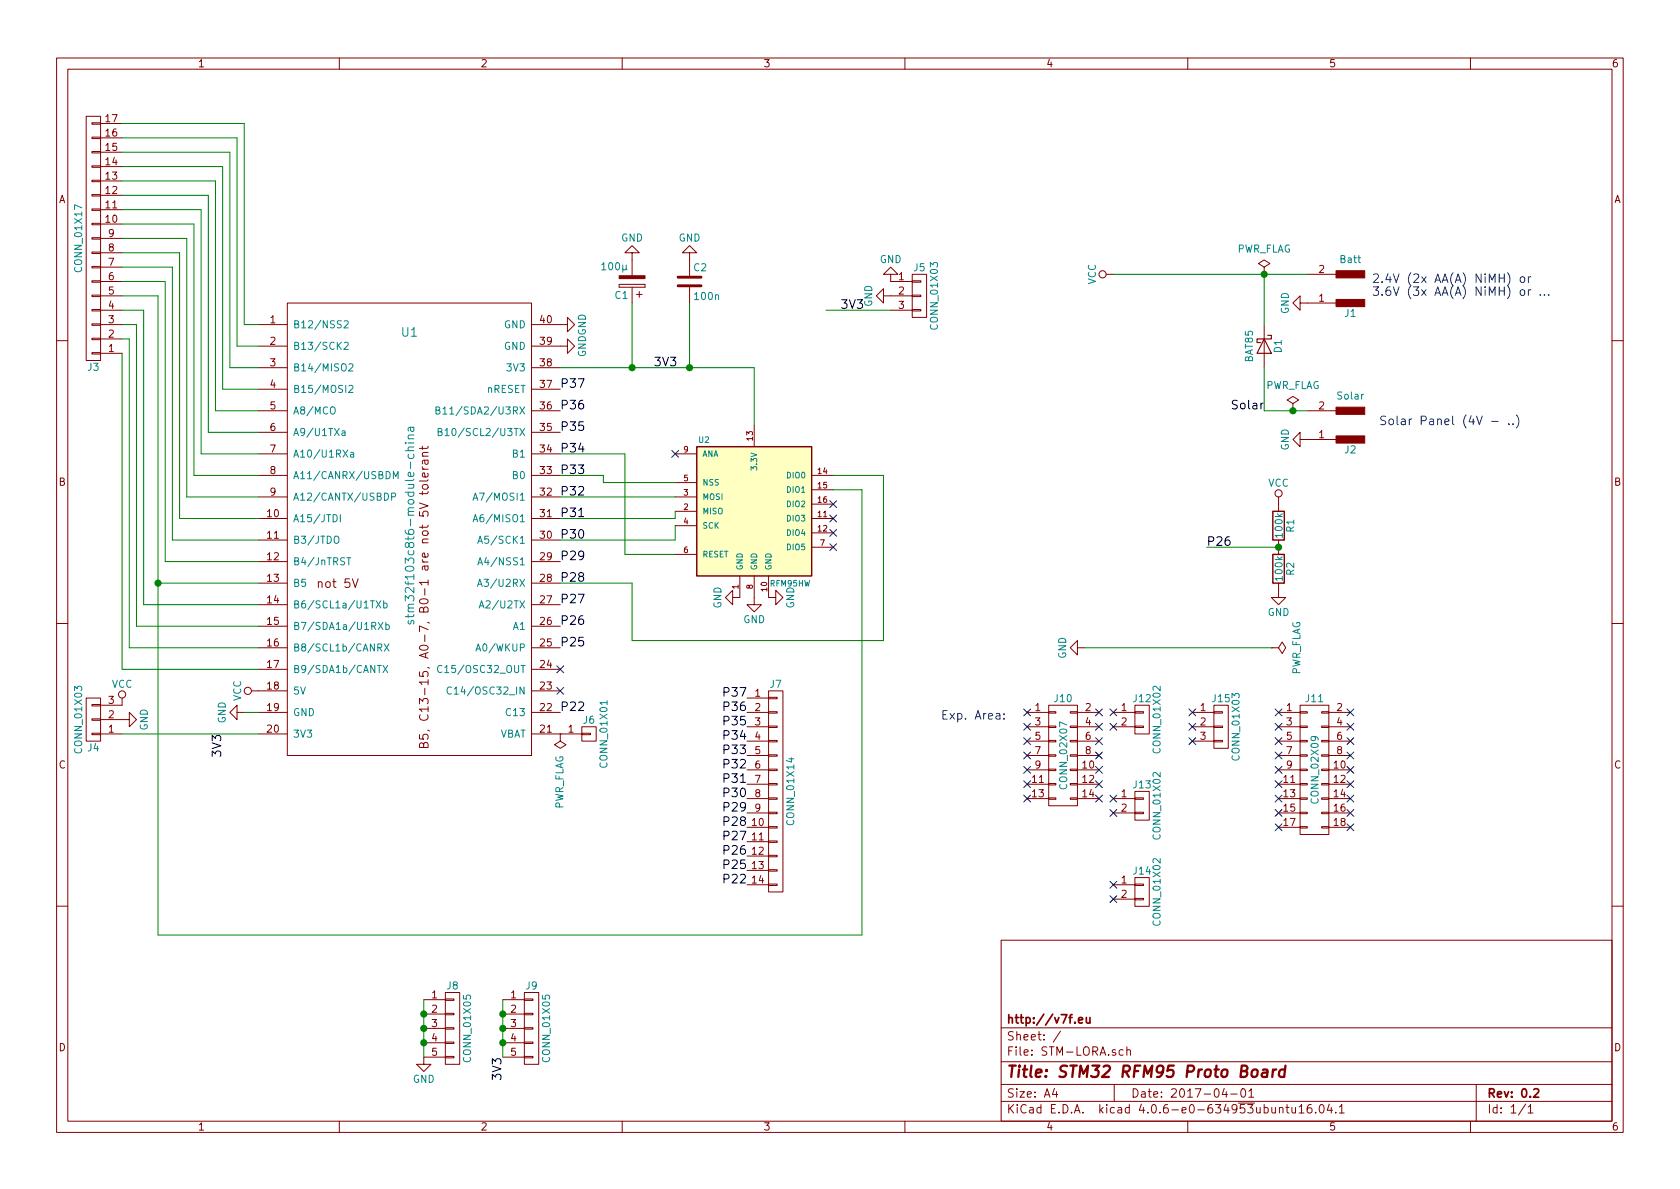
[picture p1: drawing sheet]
<svg xmlns="http://www.w3.org/2000/svg" width="297mm" height="210mm" viewBox="0 0 297 210" stroke-linecap="round" stroke-linejoin="round" font-family="sans-serif">
<g fill="none" stroke="#840000" stroke-width=".18">
<path d="M10 10.3h277v189.9h-277zM12 12.2h273v186.1h-273zM60 10.3v1.9M110 10.3v1.9M160 10.3v1.9M210 10.3v1.9M260 10.3v1.9M15.2 20.6h2.6v43.1h-2.6zM16.3 21.7h1.5v.3h-1.5zM16.3 24.3h1.5v.2h-1.5zM16.3 26.8h1.5v.2h-1.5zM16.3 29.3h1.5v.3h-1.5z"/>
<path d="M16.3 31.9h1.5v.2h-1.5zM16.3 34.4h1.5v.3h-1.5zM16.3 37h1.5v.2h-1.5zM16.3 39.5h1.5v.2h-1.5zM17.8 39.6h3.8M17.8 37.1h3.8M17.8 34.5h3.8M17.8 32h3.8M17.8 29.5h3.8M17.8 26.9h3.8M17.8 24.4h3.8M17.8 21.8h3.8"/>
<path d="M16.3 42h1.5v.3h-1.5zM16.3 44.6h1.5v.2h-1.5zM16.3 47.1h1.5v.3h-1.5zM16.3 49.7h1.5v.2h-1.5zM16.3 52.2h1.5v.2h-1.5zM16.3 54.7h1.5v.3h-1.5zM16.3 57.3h1.5v.2h-1.5zM16.3 59.8h1.5v.3h-1.5zM17.8 57.4h3.8M17.8 59.9h3.8M17.8 54.9h3.8M17.8 52.3h3.8"/>
<path d="M17.8 49.8h3.8M17.8 47.2h3.8M17.8 44.7h3.8M17.8 42.2h3.8M45.7 57.4h5.1M50.8 53.6h43.2v80h-43.2zM94 57.4h6.3v-1.3l1.3 1.3-1.3 1.3v-1.3M109.5 50.3h4.5zM109.5 50.8h4.5zM109.5 50.3v.5zM111.8 44.7h1.2l-1.2-1.3-1.3 1.3h1.3v4.1M111.8 50.8v2.8"/>
<path d="M112.5 52.1h1M113 51.6v1M114 50.3v.5zM121.9 44.7h1.3l-1.3-1.3-1.3 1.3h1.3v4.1M121.9 50.8v2.8M156.2 52.3v-1.3l-1.3 1.3 1.3 1.3v-1.3h5.1M157.5 48.5h1.2l-1.2-1.3-1.3 1.3h1.3v1.3h3.8M157.5 54.9h3.8M161.3 54.7h1.5v.3h-1.5zM161.3 52.2h1.5v.2h-1.5zM161.3 49.7h1.5v.2h-1.5zM161.3 48.5h2.5v7.6h-2.5z"/>
<path d="M195.6 48.5h1.2M223.5 48.5h.1M223.5 47.2l1-.6-1-.6-1 .6 1 .6v1.3M223.5 57.4v7.6M229.9 53.6v-1.3l-1.3 1.3 1.3 1.3v-1.3h6.3M231.1 48.5h5.1M241.3 54.2h.1M10 60.2h2M16.3 62.4h1.5v.2h-1.5zM17.8 62.5h3.8M45.7 61.2h5.1M45.7 65h5.1"/>
<path d="M45.7 68.8h5.1M45.7 72.6h5.1M45.7 76.4h5.1M74.7 78.9v.6M75.7 78.9l-.2 .4h-1.3M94 61.2h6.3v-1.3l1.3 1.3-1.3 1.3v-1.3M94 65h5.1M94 68.8h5.1M94 72.6h5.1M94 76.4h5.1M133.3 75.2v3.8M228.6 72.6h.1"/>
<path d="M228.6 71.4l1-.7-1-.6-1 .6 1 .7v1.2M229.9 77.7v-1.3l-1.3 1.3 1.3 1.3v-1.3h6.3M231.1 72.6h5.1M241.3 78.4h.1M285 60.2h2M45.7 80.3h5.1M45.7 84.1h5.1M45.7 87.9h5.1M45.7 91.7h5.1M45.7 95.5h5.1M45.7 99.3h5.1M74.7 82.5l.1 .3 .2 .2"/>
<path d="M74.7 83h1M74.7 80.7h1M75 81.4l.1 .5a.3 .3 0 0 0 .3 .2 .3 .3 0 0 0 .3-.2l-.1-.5M75.6 83.7l.1 .4-.2 .2h-.7v-.6l.2-.1 .2 .7M75.7 84.8l-.2 .3h-1.3M75.7 81.4l-.9 .1v.5M75.7 80h-.8a.37 .37 0 0 0-.2 .3 .37 .37 0 0 0 .1 .4M94 80.3h5.1M94 84.1h5.1M94 87.9h5.1M94 91.7h5.1M94 95.5h5.1"/>
<path d="M94 99.3h5.1M119.4 80.3h3.8M119.4 87.9h3.8M119.4 90.4h3.8M119.4 93h3.8M119.4 85.3h3.8M119.4 98h3.8M143.5 84.1h3.8M143.5 91.7h3.8M143.5 96.8h3.8M143.5 94.2h3.8M143.5 86.6h3.8"/>
<path d="M143.5 89.1h3.8M226.1 87.9v2.5M226.1 95.5v2.5M10 110.3h2M45.7 103.1h5.1M45.7 106.9h5.1M45.7 118.4h5.1M45.7 110.7h5.1M45.7 114.5h5.1M62.3 102.4l.5 1.5 .5-1.5M94 103.1h5.1M94 106.9h5.1"/>
<path d="M94 118.4h5.1M94 110.7h5.1M94 114.5h5.1M130.8 101.8v3.9h-1.3v1.2l-1.2-1.2 1.2-1.3v1.3M133.3 101.8v5.1h1.3l-1.3 1.3-1.2-1.3h1.2M135.9 101.8v3.9h1.3v-1.3l1.2 1.3-1.2 1.2v-1.2M190.5 114.5v-1.2l-1.3 1.2 1.3 1.3v-1.3h1.3M224.8 114.5h.1M224.8 114.5h1.3l.6-1 .6 1-.6 1.1-.6-1.1M226.1 103.1v2.6h1.2l-1.2 1.2-1.3-1.2h1.3M285 110.3h2M15.2 123.4h2.6v7.7h-2.6z"/>
<path d="M16.3 124.6h1.5v.2h-1.5zM16.3 127.1h1.5v.3h-1.5zM16.3 129.7h1.5v.2h-1.5zM17.8 127.2h5.1v-1.2l1.2 1.2-1.2 1.3v-1.3M17.8 129.8h3.8M21.6 123.4v1.3h-3.8M41.9 126v-1.3l-1.3 1.3 1.3 1.2v-1.2h1.3M44.4 122.2h6.4M45.7 129.8h5.1M45.7 126h5.1M74.2 129.9v.8h.7l-.1-.2v-.5l.2-.2h.4l.3 .3v.4l-.2 .2M74.3 126.4a.62 .62 0 0 0 0 .8 .62 .62 0 0 0 .7 .2 .58 .58 0 0 0 .6-.3 .58 .58 0 0 0-.1-.7"/>
<path d="M74.9 131.7l.3-.4h.2l.3 .3v.6h-1.5v-.5l.1-.3h.3l.2 .1 .1 .7M75.6 129.1l.3 .2M94 129.8h8.9M94 126h5.1M94 122.2h5.1M99.1 129.8h.1M99.1 129.8v1.3l1 .6-1 .6-1.1-.6 1.1-.6M102.9 129.7h1.5v.2h-1.5zM102.9 128.5h2.5v2.6h-2.5zM132.1 126h3.8M132.1 123.4h3.8M132.1 128.5h3.8"/>
<path d="M132.1 131.1h3.8M132.1 133.6h3.8M132.1 136.1h3.8M132.1 138.7h3.8M135.9 138.6h1.5v.2h-1.5zM135.9 136h1.5v.3h-1.5zM135.9 133.5h1.5v.2h-1.5zM135.9 130.9h1.5v.3h-1.5zM135.9 128.4h1.5v.2h-1.5zM135.9 125.9h1.5v.2h-1.5zM135.9 123.3h1.5v.3h-1.5zM135.9 122.2h2.5v35.5h-2.5z"/>
<path d="M181.6 126h3.8M181.6 128.5h3.8M181.6 131.1h3.8M181.6 133.6h3.8M181.6 136.1h3.8M181.6 138.7h3.8M185.4 138.6h1.3v.2h-1.3zM185.4 136h1.3v.3h-1.3zM185.4 133.5h1.3v.2h-1.3zM185.4 130.9h1.3v.3h-1.3zM185.4 128.4h1.3v.2h-1.3zM185.4 125.9h1.3v.2h-1.3z"/>
<path d="M185.4 124.7h5.1v17.8h-5.1zM189.2 138.6h1.3v.2h-1.3zM189.2 136h1.3v.3h-1.3zM189.2 133.5h1.3v.2h-1.3zM189.2 130.9h1.3v.3h-1.3zM189.2 128.4h1.3v.2h-1.3zM189.2 125.9h1.3v.2h-1.3zM190.5 126h3.8M190.5 128.5h3.8M190.5 131.1h3.8M190.5 133.6h3.8M190.5 136.1h3.8"/>
<path d="M190.5 138.7h3.8M196.8 126h3.9M196.8 128.5h3.9M200.7 128.4h1.5v.2h-1.5zM200.7 125.9h1.5v.2h-1.5zM200.7 124.7h2.5v5.1h-2.5zM200.7 139.9h2.5v5.1h-2.5zM210.8 126h3.8M210.8 128.5h3.8M210.8 131.1h3.8M214.6 130.9h1.6v.3h-1.6zM214.6 128.4h1.6v.2h-1.6z"/>
<path d="M214.6 125.9h1.6v.2h-1.6zM214.6 124.7h2.6v7.6h-2.6zM226.1 126h3.8M226.1 128.5h3.8M226.1 131.1h3.8M226.1 133.6h3.8M226.1 136.1h3.8M226.1 138.7h3.8M229.9 138.6h1.2v.2h-1.2zM229.9 136h1.2v.3h-1.2zM229.9 133.5h1.2v.2h-1.2zM229.9 130.9h1.2v.3h-1.2z"/>
<path d="M229.9 128.4h1.2v.2h-1.2zM229.9 125.9h1.2v.2h-1.2zM229.9 124.7h5v22.9h-5zM233.7 138.6h1.2v.2h-1.2zM233.7 136h1.2v.3h-1.2zM233.7 133.5h1.2v.2h-1.2zM233.7 130.9h1.2v.3h-1.2zM233.7 128.4h1.2v.2h-1.2zM233.7 125.9h1.2v.2h-1.2zM234.9 126h3.9M234.9 128.5h3.9M234.9 131.1h3.9"/>
<path d="M234.9 133.6h3.9M234.9 136.1h3.9M234.9 138.7h3.9M132.1 141.2h3.8M132.1 143.8h3.8M132.1 146.3h3.8M132.1 148.8h3.8M132.1 151.4h3.8M132.1 153.9h3.8M132.1 156.5h3.8M135.9 156.3h1.5v.3h-1.5zM135.9 153.8h1.5v.2h-1.5z"/>
<path d="M135.9 151.3h1.5v.2h-1.5zM135.9 148.7h1.5v.3h-1.5zM135.9 146.2h1.5v.2h-1.5zM135.9 143.6h1.5v.3h-1.5zM135.9 141.1h1.5v.2h-1.5zM181.6 141.2h3.8M185.4 141.1h1.3v.2h-1.3zM189.2 141.1h1.3v.2h-1.3zM190.5 141.2h3.8M196.8 141.2h3.9M196.8 143.8h3.9M196.8 156.5h3.9"/>
<path d="M196.8 159h3.9M200.7 143.6h1.5v.3h-1.5zM200.7 141.1h1.5v.2h-1.5zM200.7 158.9h1.5v.2h-1.5zM200.7 156.3h1.5v.3h-1.5zM200.7 155.2h2.5v5.1h-2.5zM226.1 141.2h3.8M226.1 143.8h3.8M226.1 146.3h3.8M229.9 146.2h1.2v.2h-1.2zM229.9 143.6h1.2v.3h-1.2zM229.9 141.1h1.2v.2h-1.2z"/>
<path d="M233.7 146.2h1.2v.2h-1.2zM233.7 143.6h1.2v.3h-1.2zM233.7 141.1h1.2v.2h-1.2zM234.9 141.2h3.9M234.9 143.8h3.9M234.9 146.3h3.9M10 160.2h2M74.9 176.8h3.8M74.9 179.3h3.8M78.7 179.2h1.6v.2h-1.6zM78.7 176.7h1.6v.2h-1.6zM78.7 175.5h2.6v12.7h-2.6z"/>
<path d="M88.9 176.8h3.8M88.9 179.3h3.8M92.7 179.2h1.5v.2h-1.5zM92.7 176.7h1.5v.2h-1.5zM92.7 175.5h2.5v12.7h-2.5zM177 166.3h108v32h-108zM285 160.2h2M60 198.3v1.9M74.9 181.9h3.8M74.9 184.4h3.8M78.7 186.8h1.6v.3h-1.6zM78.7 184.3h1.6v.2h-1.6z"/>
<path d="M78.7 181.7h1.6v.3h-1.6zM78.7 186.9h-3.8v1.3h1.3l-1.3 1.3-1.2-1.3h1.2M88.9 181.9h3.8M88.9 184.4h3.8M88.9 186.9h3.8M92.7 186.8h1.5v.3h-1.5zM92.7 184.3h1.5v.2h-1.5zM92.7 181.7h1.5v.3h-1.5zM110 198.3v1.9M160 198.3v1.9M177 194.8h108M177 191.8h108"/>
<path d="M177 187.8h108M177 181.8h108M186.4 192.5l-.3 1h.9M186.8 193v1M187.5 182.3l-1.3 2M197 191.8v3M198.6 185.7l-.5-.1-.2 .3v.6l.2 .1 .5-.1M199.2 185.7l.2-.1 .4 .1 .1 .9M199.2 185.1v1.5M210 198.3v1.9M216.5 192.5l-.4 1h.9M216.8 193v1"/>
<path d="M217.6 193.5h1.1M219.5 192.7l.2-.2a.81 .81 0 0 1 .6 .6 .81 .81 0 0 1-.3 .8l-.1 .1a.79 .79 0 0 1-.4-1.3zM220.8 193l.4-.5v1.5M220.8 194h.9M226.2 196l.2-.2 .4 .1v.9M226.2 195.8v1M227.4 195.8h.5M227.6 195.3v1.3l.3 .2M228.4 195.8l.1 .9 .4 .1 .2-.1M229.1 195.8v1M229.7 195.8l.4-.5v1.5M229.7 196.8h.9"/>
<path d="M231.8 195.3a.59 .59 0 0 0-.7 .7l.1 .7 .2 .1 .5-.1 .1-.5-.2-.2-.4-.1-.3 .3M232.6 196.7v.1M233.4 195.5l.2-.2a.81 .81 0 0 1 .6 .6 .81 .81 0 0 1-.3 .8l-.1 .1a.79 .79 0 0 1-.4-1.3zM235 195.2l-.3 1.1h.9M235.4 195.8v1M236.2 196.7v.1M236.8 195.8l.4-.5v1.5M236.8 196.8h.9M260 198.3v1.9M261 191.8v6.5M269.7 195.2l-1.2 2M270.2 195.8l.4-.5v1.5"/>
<path d="M270.2 196.8h.8"/>
<circle cx="194.9" cy="48.5" r=".63"/>
<circle cx="226.1" cy="87.2" r=".63"/>
<circle cx="21.6" cy="122.8" r=".63"/>
<circle cx="43.8" cy="122.2" r=".63"/>
</g>
<path d="M192.1 179.9l.1 .9 .3 .1 .2-.1M192.7 179.9v1M190.7 180.4l.7-.1v-.3l-.5-.1-.2 .2 .1 .7h.6M271.2 192.7l.2-.2h.4l.3 .5-1 1h1" fill="none" stroke="#840000" stroke-width=".3"/>
<path d="M223.3 189.2h.8l-.1 1.2M224.1 189.6l-.7 .1a.4 .4 0 0 0-.3 .3 .4 .4 0 0 0 .2 .4l.7-.1M225.1 189.1l-.2 1.3M225.7 189.1a.54 .54 0 0 0-.7 .4M227.2 189.2a.7 .7 0 0 0-1 .3v.8l.3 .1 .6-.1M227.3 188.4l-.2 2" fill="none" stroke="#840000" stroke-width=".41"/>
<g fill="none" stroke="#008484" stroke-width=".18">
<path d="M60.9 56.8l.4-.1 .2 .1 .1 .3-.8 .9h.8M58.6 72h.5a.83 .83 0 0 1-.1 1.2 .44 .44 0 0 1-.6-.4l.1-.7zM60.5 76.2h.5v.8M60.9 60.6l.4-.1 .2 .1 .1 .3-.8 .9h.8M61 76.5l-.5 .1-.1 .1 .2 .3h.4M61.7 64.4l.5-.1 .2 .1v.3l-.8 .9h.8M61.7 68.2l.5-.1 .2 .1v.3l-.8 .9h.8M71.7 78.3h.1M72.2 78.3h1M72.2 77.6h1M72.5 75.6l.1 .5a.3 .3 0 0 0 .3 .2 .3 .3 0 0 0 .3-.2l-.1-.5M73.2 79h-.8a.37 .37 0 0 0-.3 .3 .37 .37 0 0 0 .2 .4"/>
<path d="M73.2 76.9h-.8a.37 .37 0 0 0-.3 .3 .37 .37 0 0 0 .2 .4M73.2 75.6h-1v.6M77.1 72.5l.6-.1v-.3l-.6-.1v1.2h.5l.1-.1 .1-.3-.3-.3M77.5 76.3l.6-.1v-.3l-.6-.1v1.2h.5l.1-.1 .1-.3-.3-.3M78.3 72.3l.4-.3v1.2M78.3 73.2h.7M78.7 76.1l.3-.3v1.2M78.7 77h.7M59.1 95l.3-.2 .3 .1a.83 .83 0 0 1-.1 1.2 .44 .44 0 0 1-.5-.4zM60.2 91v1.3M61.3 98.6h.7M61.7 98.6v1.3"/>
<path d="M62 80.1h.5v.7M62.5 80.3l-.5 .1v.1l.1 .3h.4M68 87.2a.64 .64 0 0 1 .7 .6 .64 .64 0 0 1-.7 .7zM69.2 87.9l.6-.1 .1-.5-.7-.1v1.3M69.5 84.7v-1.3l.5 .9 .4-.9v1.3M83.6 92.3l.4-1.3 .5 1.3M83.6 88.5l.4-1.3 .5 1.3M83.8 91.9h.6M83.8 88.1h.6M84.5 96.1l.4-1.3 .4 1.3M84.5 99.9l.4-1.3 .4 1.3M84.6 95.7h.6"/>
<path d="M84.6 99.5h.6M66.5 106.2l.8 1.3M66.7 117.7h.7M66.8 114.5l.6-.1 .1-.4-.7-.1v1.2M66.9 110.1l.8 1.2M67.1 114.5l.4 .6M67.3 106.2l-.8 1.3M67.7 110.1l-.8 1.2M67.7 117.7l.9 1.2M67.8 106.7l.4-.1 .3 .3-.2 .5h-.5M67.8 106.2v1.3M67.9 113.9l.9 1.2"/>
<path d="M68.2 110.5h.4l.2 .2-.1 .5h-.5M68.2 110.1v1.2M68.6 117.7l-.9 1.2M68.8 113.9l-.9 1.2M72.2 108.7v.5M72.2 108.2h1M72.2 109.8v.3l.2 .3 .2-.1 .1-.5h.4v.6M73.2 108.7l-.2 .3h-1.3M73.2 107.5h-.8a.37 .37 0 0 0-.3 .3 .37 .37 0 0 0 .2 .4M78.1 117.8a.5 .5 0 0 0-.6 0 .5 .5 0 0 0-.1 .6l.1 .3a.41 .41 0 0 0 .6 .1M84.2 115.1l.4-1.2 .4 1.2M84.4 103.7l.4-1.3 .5 1.3"/>
<path d="M84.6 103.3h.5M84.7 107.5l.4-1.3 .5 1.3M84.9 107.1h.5M79.8 121.6a.5 .5 0 0 0-.6 0 .5 .5 0 0 0-.2 .6l.1 .3a.41 .41 0 0 0 .7 .1"/>
</g>
<path d="M123.2 79h20.3v22.8h-20.3z" fill="#ffffc2" stroke="#ffffc2" stroke-width=".18"/>
<path d="M123.2 79h20.3v22.8h-20.3zM225 98h2.1v5.1h-2.1zM225 90.4h2.1v5.1h-2.1z" fill="none" stroke="#840000" stroke-width=".25"/>
<path d="M223.5 59.9l1.3 2.6h-2.6zM224.2 59.3h.6v.6h-2.6v.7h.7" fill="none" stroke="#840000" stroke-width=".2"/>
<g fill="none" stroke="#0000c2" stroke-width=".18">
<path d="M266.5 48.2a1.75 1.75 0 0 1 0 2.3M268.9 49l.4-.1 .3 .3v.5l-.3 .3-.4-.1-.1-.2v-.5zM268.9 51.3l.4-.1 .3 .3v.5l-.3 .2h-.4l-.1-.2v-.5zM270.2 48.9v1.1M270.2 51.2v1M270.7 48.9l-.3 .1-.2 .2M270.7 51.2l-.3 .1-.2 .2M272.3 52.1v.1M273.1 52.1v.1M273.8 52.1v.1M263.7 74.5h1.2M266.8 74.9v.2"/>
<path d="M267.5 74.9v.2M268.1 73.4a1.75 1.75 0 0 1 0 2.3M177.5 127v.2M177.5 126.2v.2"/>
</g>
<g fill="#840000" stroke="#840000" stroke-width=".18">
<path d="M109.5 48.8h4.5v.5h-4.5z"/>
<path d="M236.2 47.9h5.1v1.2h-5.1z"/>
<path d="M236.2 53h5.1v1.2h-5.1z"/>
<path d="M236.2 72h5.1v1.3h-5.1z"/>
<path d="M236.2 77.1h5.1v1.3h-5.1z"/>
</g>
<path d="M119.9 50.5h4.1M119.9 49h4.1" fill="none" stroke="#840000" stroke-width=".51"/>
<g fill="none" stroke="#000084" stroke-width=".18">
<path d="M118.8 79.6l1.2 1.3M120 79.6l-1.2 1.3M146.7 88.5l1.2 1.3M146.7 91.1l1.2 1.2M146.7 93.6l1.2 1.2M146.7 96.2l1.2 1.2M147.9 88.5l-1.2 1.3M147.9 91.1l-1.2 1.2M147.9 93.6l-1.2 1.2M147.9 96.2l-1.2 1.2M98.5 117.7l1.2 1.3M99.7 117.7l-1.2 1.3"/>
<path d="M98.5 121.6l1.2 1.2M99.7 121.6l-1.2 1.2M181 125.4l1.2 1.2M181 127.9l1.2 1.2M181 130.4l1.2 1.3M181 133l1.2 1.2M181 135.5l1.2 1.2M181 138.1l1.2 1.2M182.2 125.4l-1.2 1.2M182.2 127.9l-1.2 1.2M182.2 130.4l-1.2 1.3M182.2 133l-1.2 1.2"/>
<path d="M182.2 135.5l-1.2 1.2M182.2 138.1l-1.2 1.2M193.7 125.4l1.2 1.2M193.7 127.9l1.2 1.2M193.7 130.4l1.2 1.3M193.7 133l1.2 1.2M193.7 135.5l1.2 1.2M193.7 138.1l1.2 1.2M194.9 125.4l-1.2 1.2M194.9 127.9l-1.2 1.2M194.9 130.4l-1.2 1.3M194.9 133l-1.2 1.2"/>
<path d="M194.9 135.5l-1.2 1.2M194.9 138.1l-1.2 1.2M196.2 127.9l1.3 1.2M196.2 125.4l1.3 1.2M197.5 125.4l-1.3 1.2M197.5 127.9l-1.3 1.2M210.2 125.4l1.2 1.2M210.2 127.9l1.2 1.2M210.2 130.4l1.2 1.3M211.4 125.4l-1.2 1.2M211.4 127.9l-1.2 1.2M211.4 130.4l-1.2 1.3"/>
<path d="M225.5 125.4l1.2 1.2M225.5 127.9l1.2 1.2M225.5 130.4l1.2 1.3M225.5 133l1.2 1.2M225.5 135.5l1.2 1.2M225.5 138.1l1.2 1.2M226.7 125.4l-1.2 1.2M226.7 127.9l-1.2 1.2M226.7 130.4l-1.2 1.3M226.7 133l-1.2 1.2M226.7 135.5l-1.2 1.2M226.7 138.1l-1.2 1.2"/>
<path d="M238.2 138.1l1.2 1.2M238.2 125.4l1.2 1.2M238.2 127.9l1.2 1.2M238.2 130.4l1.2 1.3M238.2 133l1.2 1.2M238.2 135.5l1.2 1.2M239.4 125.4l-1.2 1.2M239.4 127.9l-1.2 1.2M239.4 130.4l-1.2 1.3M239.4 133l-1.2 1.2M239.4 135.5l-1.2 1.2M239.4 138.1l-1.2 1.2"/>
<path d="M181 140.6l1.2 1.2M182.2 140.6l-1.2 1.2M193.7 140.6l1.2 1.2M194.9 140.6l-1.2 1.2M196.2 143.1l1.3 1.3M196.2 140.6l1.3 1.2M196.2 155.8l1.3 1.3M196.2 158.4l1.3 1.2M197.5 140.6l-1.3 1.2M197.5 143.1l-1.3 1.3M197.5 155.8l-1.3 1.3M197.5 158.4l-1.3 1.2"/>
<path d="M225.5 145.7l1.2 1.2M225.5 140.6l1.2 1.2M225.5 143.1l1.2 1.3M226.7 140.6l-1.2 1.2M226.7 143.1l-1.2 1.3M226.7 145.7l-1.2 1.2M238.2 140.6l1.2 1.2M238.2 145.7l1.2 1.2M238.2 143.1l1.2 1.3M239.4 140.6l-1.2 1.2M239.4 143.1l-1.2 1.3M239.4 145.7l-1.2 1.2"/>
</g>
<path d="M102.3 91.4h.9" fill="none" stroke="#000" stroke-width=".18"/>
<g fill="none" stroke="#008400" stroke-width=".18">
<path d="M21.6 37.1h14v43.2h10.1M21.6 39.6h12.7v44.5h11.4M21.6 32h16.5v40.6h7.6M21.6 26.9h19v38.1h5.1M21.6 21.8h21.6v35.6h2.5M21.6 34.5h15.2v41.9h8.9M21.6 29.5h17.8v39.3h6.3M21.6 24.4h20.3v36.8h3.8M21.6 44.7h10.1v47h14M21.6 52.3h6.3v113h124.5v-78.7h-5.1M21.6 59.9h1.3v54.6h22.8M21.6 42.2h11.4v45.7h12.7"/>
<path d="M21.6 47.2h8.9v48.3h15.2M21.6 57.4h2.5v53.3h21.6M21.6 54.9h3.8v52h20.3M21.6 49.8h7.6v49.5h16.5M111.8 53.6v11.4M121.9 53.6v11.4M146 54.9h11.5M196.8 48.5h34.3M223.5 48.5v8.9M21.6 62.5v55.9h24.1M99.1 65h34.2v10.2M223.5 65v7.6h7.6"/>
<path d="M99.1 80.3h11.4v17.7h8.9M99.1 84.1h7.6v1.2h12.7M99.1 87.9h20.3M119.4 90.4v1.3h-20.3M119.4 93v2.5h-20.3M147.3 84.1h8.9v29.2h-44.4v-10.2h-12.7M213.4 96.8h12.7M27.9 103.1h17.8M191.8 114.5h33M21.6 129.8h24.1M43.2 126h2.5M74.9 176.8v10.1"/>
<path d="M88.9 176.8v10.1"/>
</g>
<g fill="#008400" stroke="#008400" stroke-width=".25">
<circle cx="226.1" cy="96.8" r=".51"/>
<circle cx="223.5" cy="48.5" r=".51"/>
<circle cx="228.6" cy="72.6" r=".51"/>
<circle cx="111.8" cy="65" r=".51"/>
<circle cx="121.9" cy="65" r=".51"/>
<circle cx="27.9" cy="103.1" r=".51"/>
<circle cx="74.9" cy="179.3" r=".51"/>
<circle cx="74.9" cy="181.9" r=".51"/>
<circle cx="74.9" cy="184.4" r=".51"/>
<circle cx="88.9" cy="179.3" r=".51"/>
<circle cx="88.9" cy="181.9" r=".51"/>
<circle cx="88.9" cy="184.4" r=".51"/>
</g>
<text font-size="2.8" fill="#840000" x="178" y="190.5">Title: STM32 RFM95 Proto Board</text>
<g font-size="2.1" fill="#0000c2">
<text x="242.6" y="50">2.4V (2x AA(A) NiMH) or</text>
<text x="242.6" y="52.3">3.6V (3x AA(A) NiMH) or ...</text>
<text x="243.8" y="75.2">Solar Panel (4V - ..)</text>
<text x="166.4" y="127.2">Exp. Area:</text>
</g>
<g font-size="2.1" fill="#008484">
<text x="71" y="59.5">U1</text>
<text x="73.3" y="107.5" transform="rotate(-90 73.3 107.5)">stm32f103c8t6-module-china</text>
</g>
<g font-size="2.1">
<text x="148.6" y="54.6">3V3</text>
<text x="115.6" y="64.8">3V3</text>
<text x="99.1" y="68.6">P37</text>
<text x="99.1" y="76.2">P35</text>
<text x="99.1" y="72.4">P36</text>
<text x="218.2" y="72.4">Solar</text>
<text x="99.1" y="80">P34</text>
<text x="99.1" y="83.8">P33</text>
<text x="99.1" y="87.6">P32</text>
<text x="99.1" y="95.2">P30</text>
<text x="99.1" y="91.4">P31</text>
<text x="99.1" y="99.1">P29</text>
<text x="213.4" y="96.5">P26</text>
<text x="99.1" y="102.9">P28</text>
<text x="99.1" y="106.7">P27</text>
<text x="99.1" y="110.5">P26</text>
<text x="99.1" y="114.3">P25</text>
<text x="99.1" y="125.7">P22</text>
<text x="128.3" y="123.2">P37</text>
<text x="128.3" y="125.7">P36</text>
<text x="128.3" y="128.3">P35</text>
<text x="128.3" y="130.8">P34</text>
<text x="39.1" y="133.6" transform="rotate(-90 39.1 133.6)">3V3</text>
<text x="128.3" y="133.3">P33</text>
<text x="128.3" y="135.9">P32</text>
<text x="128.3" y="138.4">P31</text>
<text x="128.3" y="141">P30</text>
<text x="128.3" y="143.5">P29</text>
<text x="128.3" y="146">P28</text>
<text x="128.3" y="148.6">P27</text>
<text x="128.3" y="153.7">P25</text>
<text x="128.3" y="151.1">P26</text>
<text x="128.3" y="156.2">P22</text>
<text x="88.6" y="190.7" transform="rotate(-90 88.6 190.7)">3V3</text>
</g>
<g font-size="2.1" fill="#840000">
<text x="56.5" y="104">not 5V</text>
<text x="75.8" y="126.5" transform="rotate(-90 75.8 126.5)">B5, C13-15, A0-7, B0-1 are not 5V tolerant</text>
<text x="178" y="184">Sheet: /</text>
<text x="178" y="181">http://v7f.eu</text>
<text x="178" y="186.7">File: STM-LORA.sch</text>
<text x="178" y="196.9">KiCad E.D.A. kicad 4.0.6-e0-634953ubuntu16.04.1</text>
<text x="178" y="194.1">Size: A4</text>
<text x="200" y="194.1">Date: 2017-04-01</text>
<text x="263" y="194.1">Rev: 0.2</text>
<text x="263" y="196.9">Id: 1/1</text>
</g>
<g font-size="1.8" fill="#840000">
<text x="35" y="11.9">1</text>
<text x="85" y="11.9">2</text>
<text x="135" y="11.9">3</text>
<text x="185" y="11.9">4</text>
<text x="235" y="11.9">5</text>
<text x="285" y="11.9">6</text>
<text x="18.7" y="21.6">17</text>
<text x="18.7" y="29.2">14</text>
<text x="18.7" y="26.7">15</text>
<text x="18.7" y="24.1">16</text>
<text x="10.4" y="35.9">A</text>
<text x="18.7" y="34.3">12</text>
<text x="18.7" y="31.7">13</text>
<text x="285.4" y="35.9">A</text>
<text x="18.7" y="39.4">10</text>
<text x="18.7" y="36.8">11</text>
<text x="19.2" y="41.9">9</text>
<text x="19.2" y="47">7</text>
<text x="19.2" y="44.4">8</text>
<text x="19.2" y="52.1">5</text>
<text x="19.2" y="49.5">6</text>
<text x="158.9" y="49.5">1</text>
<text x="158.9" y="52.1">2</text>
<text x="233.2" y="53.3">1</text>
<text x="233.2" y="48.3">2</text>
<text x="19.2" y="59.7">2</text>
<text x="19.2" y="57.1">3</text>
<text x="19.2" y="54.6">4</text>
<text x="47.8" y="57.1">1</text>
<text x="95.6" y="57.1">40</text>
<text x="158.9" y="54.6">3</text>
<text x="19.2" y="62.2">1</text>
<text x="47.8" y="61">2</text>
<text x="47.8" y="64.8">3</text>
<text x="95.6" y="64.8">38</text>
<text x="95.6" y="61">39</text>
<text x="47.8" y="68.6">4</text>
<text x="95.6" y="68.6">37</text>
<text x="47.8" y="72.4">5</text>
<text x="47.8" y="76.2">6</text>
<text x="95.6" y="76.2">35</text>
<text x="95.6" y="72.4">36</text>
<text x="233.2" y="77.5">1</text>
<text x="233.2" y="72.4">2</text>
<text x="47.8" y="80">7</text>
<text x="47.8" y="83.8">8</text>
<text x="95.6" y="83.8">33</text>
<text x="95.6" y="80">34</text>
<text x="10.4" y="85.9">B</text>
<text x="47.8" y="87.6">9</text>
<text x="95.6" y="87.6">32</text>
<text x="285.4" y="85.9">B</text>
<text x="47.3" y="91.4">10</text>
<text x="47.3" y="95.2">11</text>
<text x="95.6" y="95.2">30</text>
<text x="95.6" y="91.4">31</text>
<text x="47.3" y="99.1">12</text>
<text x="95.6" y="99.1">29</text>
<text x="47.3" y="102.9">13</text>
<text x="47.3" y="106.7">14</text>
<text x="95.6" y="106.7">27</text>
<text x="95.6" y="102.9">28</text>
<text x="47.3" y="110.5">15</text>
<text x="95.6" y="110.5">26</text>
<text x="47.3" y="114.3">16</text>
<text x="47.3" y="118.1">17</text>
<text x="95.6" y="118.1">24</text>
<text x="95.6" y="114.3">25</text>
<text x="19.2" y="124.5">3</text>
<text x="47.3" y="121.9">18</text>
<text x="47.3" y="125.7">19</text>
<text x="95.6" y="125.7">22</text>
<text x="95.6" y="121.9">23</text>
<text x="133.5" y="123.2">1</text>
<text x="133.5" y="125.7">2</text>
<text x="183" y="125.7">1</text>
<text x="191.9" y="125.7">2</text>
<text x="198.3" y="125.7">1</text>
<text x="212.2" y="125.7">1</text>
<text x="227.5" y="125.7">1</text>
<text x="236.4" y="125.7">2</text>
<text x="19.2" y="129.5">1</text>
<text x="19.2" y="127">2</text>
<text x="47.3" y="129.5">20</text>
<text x="95.6" y="129.5">21</text>
<text x="100.5" y="129.5">1</text>
<text x="133.5" y="128.3">3</text>
<text x="133.5" y="130.8">4</text>
<text x="183" y="128.3">3</text>
<text x="183" y="130.8">5</text>
<text x="191.9" y="128.3">4</text>
<text x="191.9" y="130.8">6</text>
<text x="198.3" y="128.3">2</text>
<text x="212.2" y="128.3">2</text>
<text x="212.2" y="130.8">3</text>
<text x="227.5" y="128.3">3</text>
<text x="227.5" y="130.8">5</text>
<text x="236.4" y="128.3">4</text>
<text x="236.4" y="130.8">6</text>
<text x="10.4" y="135.9">C</text>
<text x="133.5" y="133.3">5</text>
<text x="133.5" y="135.9">6</text>
<text x="183" y="133.3">7</text>
<text x="183" y="135.9">9</text>
<text x="191.4" y="135.9">10</text>
<text x="191.9" y="133.3">8</text>
<text x="227.5" y="133.3">7</text>
<text x="227.5" y="135.9">9</text>
<text x="235.9" y="135.9">10</text>
<text x="236.4" y="133.3">8</text>
<text x="285.4" y="135.9">C</text>
<text x="133.5" y="138.4">7</text>
<text x="133.5" y="141">8</text>
<text x="133.5" y="143.5">9</text>
<text x="182.5" y="138.4">11</text>
<text x="182.5" y="141">13</text>
<text x="191.4" y="138.4">12</text>
<text x="191.4" y="141">14</text>
<text x="198.3" y="141">1</text>
<text x="198.3" y="143.5">2</text>
<text x="227" y="138.4">11</text>
<text x="227" y="141">13</text>
<text x="227" y="143.5">15</text>
<text x="235.9" y="138.4">12</text>
<text x="235.9" y="141">14</text>
<text x="235.9" y="143.5">16</text>
<text x="133" y="146">10</text>
<text x="133" y="148.6">11</text>
<text x="227" y="146">17</text>
<text x="235.9" y="146">18</text>
<text x="133" y="151.1">12</text>
<text x="133" y="153.7">13</text>
<text x="133" y="156.2">14</text>
<text x="198.3" y="156.2">1</text>
<text x="198.3" y="158.7">2</text>
<text x="76.4" y="176.5">1</text>
<text x="76.4" y="179.1">2</text>
<text x="90.3" y="176.5">1</text>
<text x="90.3" y="179.1">2</text>
<text x="10.4" y="185.9">D</text>
<text x="76.4" y="181.6">3</text>
<text x="76.4" y="184.1">4</text>
<text x="90.3" y="181.6">3</text>
<text x="90.3" y="184.1">4</text>
<text x="285.4" y="185.9">D</text>
<text x="76.4" y="186.7">5</text>
<text x="90.3" y="186.7">5</text>
<text x="35" y="199.9">1</text>
<text x="85" y="199.9">2</text>
<text x="135" y="199.9">3</text>
<text x="185" y="199.9">4</text>
<text x="235" y="199.9">5</text>
<text x="285" y="199.9">6</text>
</g>
<g font-size="1.8" fill="#008484">
<text x="14.5" y="47.8" transform="rotate(-90 14.5 47.8)">CONN_01X17</text>
<text x="106.6" y="47.8">100µ</text>
<text x="109.8" y="42.7">GND</text>
<text x="120" y="42.7">GND</text>
<text x="122.7" y="47.9">C2</text>
<text x="155.5" y="46.5">GND</text>
<text x="161.6" y="47.9">J5</text>
<text x="218.6" y="44.6">PWR_FLAG</text>
<text x="237" y="46.5">Batt</text>
<text x="108.8" y="52.9">C1</text>
<text x="122.9" y="53">100n</text>
<text x="193.8" y="50.3" transform="rotate(-90 193.8 50.3)">VCC</text>
<text x="51.8" y="58">B12/NSS2</text>
<text x="89" y="58">GND</text>
<text x="154.2" y="54.3" transform="rotate(-90 154.2 54.3)">GND</text>
<text x="165.8" y="58" transform="rotate(-90 165.8 58)">CONN_01X03</text>
<text x="227.9" y="55.5" transform="rotate(-90 227.9 55.5)">GND</text>
<text x="237.8" y="56">J1</text>
<text x="15.5" y="65.6">J3</text>
<text x="51.8" y="61.8">B13/SCK2</text>
<text x="51.8" y="65.7">B14/MISO2</text>
<text x="89" y="61.8">GND</text>
<text x="89.8" y="65.7">3V3</text>
<text x="103.6" y="63.2" transform="rotate(-90 103.6 63.2)">GNDGND</text>
<text x="221.5" y="64" transform="rotate(-90 221.5 64)">BAT85</text>
<text x="226.6" y="62.3" transform="rotate(-90 226.6 62.3)">D1</text>
<text x="51.8" y="69.5">B15/MOSI2</text>
<text x="86" y="69.5">nRESET</text>
<text x="223.6" y="68.8">PWR_FLAG</text>
<text x="236.5" y="70.6">Solar</text>
<text x="51.8" y="73.3">A8/MCO</text>
<text x="51.8" y="77.1">A9/U1TXa</text>
<text x="79.3" y="73.3">B11/SDA2/U3RX</text>
<text x="79.7" y="77.1">B10/SCL2/U3TX</text>
<text x="51.8" y="80.9">A10/U1RXa</text>
<text x="90.7" y="80.9">B1</text>
<text x="227.9" y="79.7" transform="rotate(-90 227.9 79.7)">GND</text>
<text x="237.8" y="80.2">J2</text>
<text x="51.8" y="84.7">A11/CANRX/USBDM</text>
<text x="51.8" y="88.5">A12/CANTX/USBDP</text>
<text x="84.7" y="88.5">A7/MOSI1</text>
<text x="90.7" y="84.7">B0</text>
<text x="224.2" y="86">VCC</text>
<text x="51.8" y="92.3">A15/JTDI</text>
<text x="84.7" y="92.3">A6/MISO1</text>
<text x="226.8" y="94.9" transform="rotate(-90 226.8 94.9)">100k</text>
<text x="228.8" y="94.1" transform="rotate(-90 228.8 94.1)">R1</text>
<text x="51.8" y="96.1">B3/JTDO</text>
<text x="51.8" y="99.9">B4/JnTRST</text>
<text x="85.5" y="96.1">A5/SCK1</text>
<text x="85.6" y="99.9">A4/NSS1</text>
<text x="228.8" y="101.7" transform="rotate(-90 228.8 101.7)">R2</text>
<text x="51.8" y="103.8">B5</text>
<text x="51.8" y="107.6">B6/SCL1a/U1TXb</text>
<text x="85.5" y="103.8">A3/U2RX</text>
<text x="85.7" y="107.6">A2/U2TX</text>
<text x="127.5" y="107.6" transform="rotate(-90 127.5 107.6)">GND</text>
<text x="140.4" y="107.6" transform="rotate(-90 140.4 107.6)">GND</text>
<text x="226.8" y="102.5" transform="rotate(-90 226.8 102.5)">100k</text>
<text x="51.8" y="111.4">B7/SDA1a/U1RXb</text>
<text x="90.7" y="111.4">A1</text>
<text x="131.4" y="110.2">GND</text>
<text x="224.1" y="108.9">GND</text>
<text x="51.8" y="115.2">B8/SCL1b/CANRX</text>
<text x="51.8" y="119">B9/SDA1b/CANTX</text>
<text x="78.7" y="119">C15/OSC32_OUT</text>
<text x="84.8" y="115.2">A0/WKUP</text>
<text x="188.5" y="116.5" transform="rotate(-90 188.5 116.5)">GND</text>
<text x="229.9" y="119.5" transform="rotate(-90 229.9 119.5)">PWR_FLAG</text>
<text x="19.7" y="121.6">VCC</text>
<text x="42.6" y="124" transform="rotate(-90 42.6 124)">VCC</text>
<text x="51.8" y="122.8">5V</text>
<text x="80.7" y="122.8">C14/OSC32_IN</text>
<text x="136.2" y="121.6">J7</text>
<text x="186.5" y="124.1">J10</text>
<text x="200.5" y="124.1">J12</text>
<text x="214.4" y="124.1">J15</text>
<text x="230.9" y="124.1">J11</text>
<text x="26.1" y="129.2" transform="rotate(-90 26.1 129.2)">GND</text>
<text x="39.9" y="127.9" transform="rotate(-90 39.9 127.9)">GND</text>
<text x="51.8" y="130.4">3V3</text>
<text x="51.8" y="126.6">GND</text>
<text x="88.1" y="130.4">VBAT</text>
<text x="89.7" y="126.6">C13</text>
<text x="103.2" y="128">J6</text>
<text x="14.5" y="132.9" transform="rotate(-90 14.5 132.9)">CONN_01X03</text>
<text x="15.5" y="132.9">J4</text>
<text x="107.4" y="135.4" transform="rotate(-90 107.4 135.4)">CONN_01X01</text>
<text x="205.2" y="132.9" transform="rotate(-90 205.2 132.9)">CONN_01X02</text>
<text x="219.2" y="134.2" transform="rotate(-90 219.2 134.2)">CONN_01X03</text>
<text x="99.6" y="143.3" transform="rotate(-90 99.6 143.3)">PWR_FLAG</text>
<text x="188.7" y="139.2" transform="rotate(-90 188.7 139.2)">CONN_02X07</text>
<text x="200.5" y="139.4">J13</text>
<text x="233.1" y="141.8" transform="rotate(-90 233.1 141.8)">CONN_02X09</text>
<text x="140.4" y="145.6" transform="rotate(-90 140.4 145.6)">CONN_01X14</text>
<text x="205.2" y="148.1" transform="rotate(-90 205.2 148.1)">CONN_01X02</text>
<text x="200.5" y="154.6">J14</text>
<text x="205.2" y="163.4" transform="rotate(-90 205.2 163.4)">CONN_01X02</text>
<text x="79" y="174.9">J8</text>
<text x="93" y="174.9">J9</text>
<text x="73" y="191.5">GND</text>
<text x="83.3" y="187.5" transform="rotate(-90 83.3 187.5)">CONN_01X05</text>
<text x="97.2" y="187.5" transform="rotate(-90 97.2 187.5)">CONN_01X05</text>
</g>
<g font-size="1.4" fill="#840000">
<text x="133.1" y="77.9" transform="rotate(-90 133.1 77.9)">13</text>
<text x="120.9" y="80">9</text>
<text x="144.6" y="83.8">14</text>
<text x="120.9" y="87.6">3</text>
<text x="120.9" y="85.1">5</text>
<text x="144.6" y="86.4">15</text>
<text x="144.6" y="88.9">16</text>
<text x="120.9" y="90.2">2</text>
<text x="120.9" y="92.7">4</text>
<text x="144.6" y="91.4">11</text>
<text x="144.6" y="94">12</text>
<text x="120.9" y="97.8">6</text>
<text x="145" y="96.5">7</text>
<text x="130.6" y="104.1" transform="rotate(-90 130.6 104.1)">1</text>
<text x="133.1" y="104.1" transform="rotate(-90 133.1 104.1)">8</text>
<text x="135.6" y="104.5" transform="rotate(-90 135.6 104.5)">10</text>
</g>
<g font-size="1.4" fill="#008484">
<text x="123.6" y="78.3">U2</text>
<text x="124.2" y="80.8">ANA</text>
<text x="133.9" y="82.9" transform="rotate(-90 133.9 82.9)">3.3V</text>
<text x="124.2" y="88.4">MOSI</text>
<text x="124.2" y="85.8">NSS</text>
<text x="139.2" y="84.6">DIO0</text>
<text x="139.2" y="87.1">DIO1</text>
<text x="139.2" y="89.7">DIO2</text>
<text x="124.2" y="90.9">MISO</text>
<text x="124.2" y="93.5">SCK</text>
<text x="139.2" y="92.2">DIO3</text>
<text x="139.2" y="94.7">DIO4</text>
<text x="124.2" y="98.5">RESET</text>
<text x="131.3" y="100.8" transform="rotate(-90 131.3 100.8)">GND</text>
<text x="133.9" y="100.8" transform="rotate(-90 133.9 100.8)">GND</text>
<text x="136.4" y="100.8" transform="rotate(-90 136.4 100.8)">GND</text>
<text x="139.2" y="97.3">DIO5</text>
<text x="136.2" y="103.7">RFM95HW</text>
</g>
</svg>
